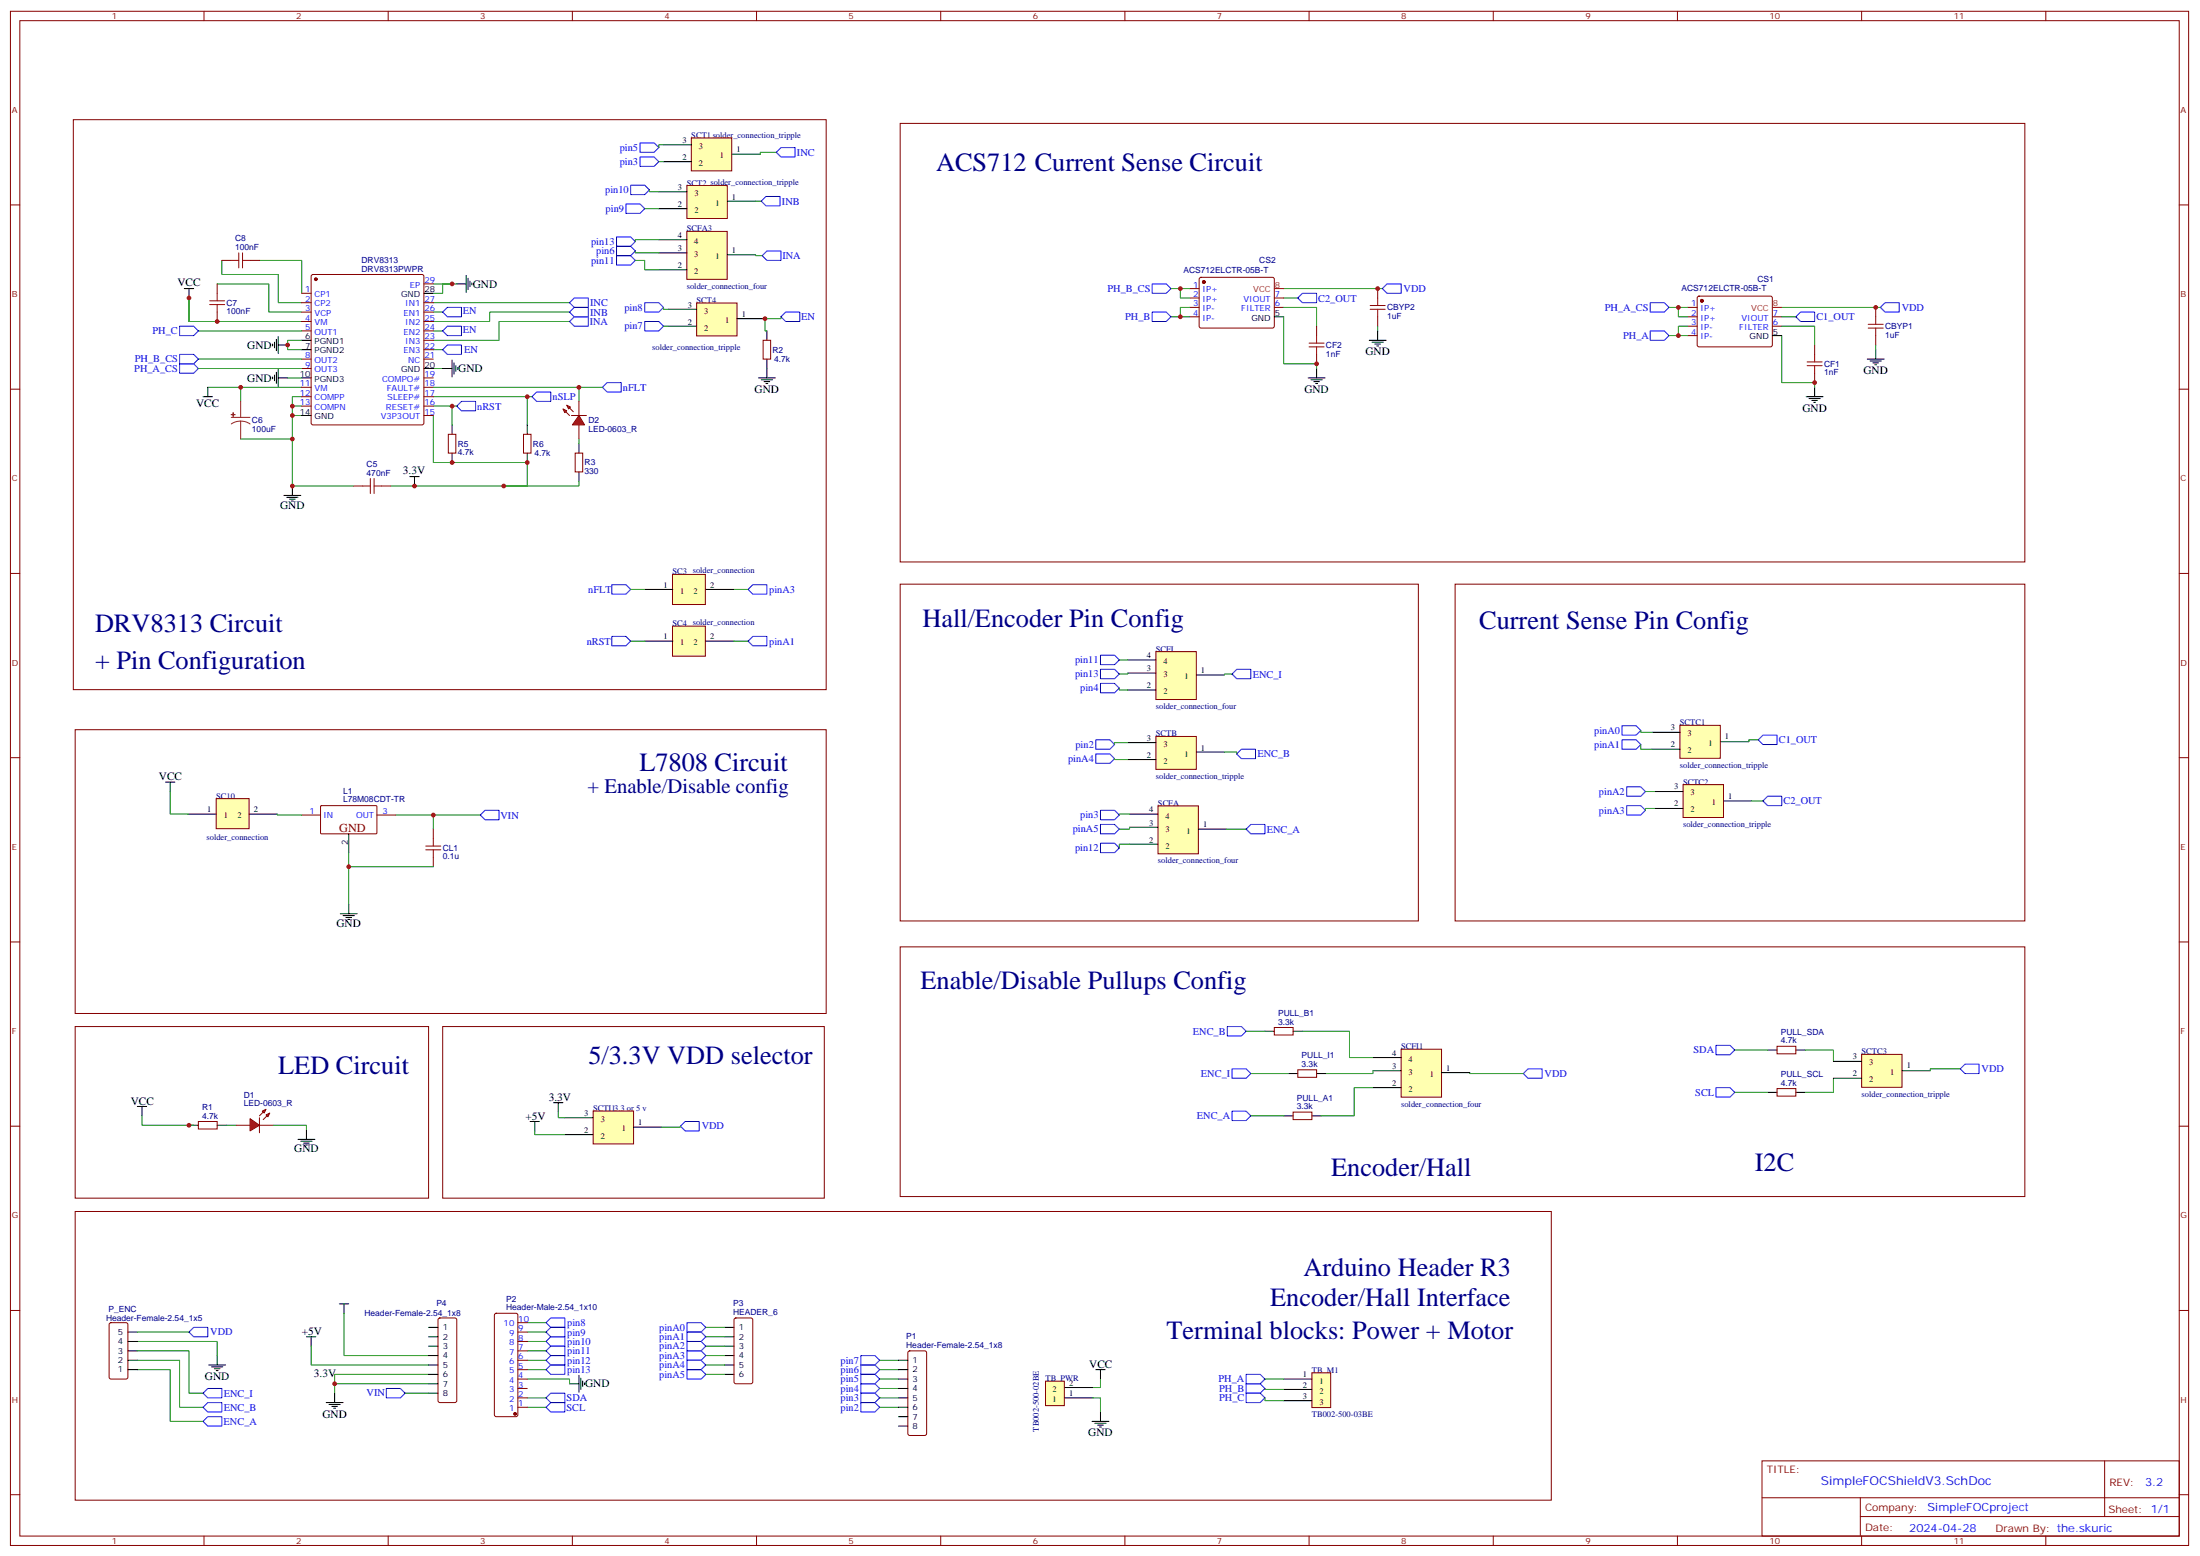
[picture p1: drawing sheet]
<svg xmlns="http://www.w3.org/2000/svg" width="826mm" height="584mm" viewBox="0 0 826 584" stroke-linecap="round" stroke-linejoin="round" font-family="sans-serif">
<path d="M27.5 44.9h282.7v213.9h-282.7zM337.9 46.3h422.3v164.6h-422.3zM337.9 219.2h194.6v126.4h-194.6zM546.3 219.2h213.9v126.4h-213.9zM28.2 273.8h282v106.5h-282zM337.9 355.3h422.3v93.7h-422.3zM28.2 385.2h132.7v64.4h-132.7zM28.2 454.6h554.2v108.4h-554.2z" fill="none" stroke="#800000" stroke-width=".38"/>
<path d="M392.5 518.3h7.1v9.2h-7.1z" fill="#ffffb0" stroke="#800000" stroke-width=".38"/>
<path d="M399.7 524.6h10.6M399.7 520.7h10.6" fill="none" stroke="#000" stroke-width=".38"/>
<path d="M259.5 51.8h15.2v12.3h-15.2z" fill="#ffffb0" stroke="#800000" stroke-width=".38"/>
<path d="M249.1 54.3h10.6M274.8 57.9h10.6M249.1 60.7h10.6" fill="none" stroke="#000" stroke-width=".38"/>
<path d="M257.9 69.6h15.1v12.4h-15.1z" fill="#ffffb0" stroke="#800000" stroke-width=".38"/>
<path d="M247.3 78.3h10.6M247.3 72h10.6M273.1 75.5h10.6" fill="none" stroke="#000" stroke-width=".38"/>
<path d="M261.5 113.7h15.2v12.4h-15.2z" fill="#ffffb0" stroke="#800000" stroke-width=".38"/>
<path d="M250.9 116.1h10.5M276.6 119.6h10.6M250.9 122.4h10.5" fill="none" stroke="#000" stroke-width=".38"/>
<path d="M433.9 276.4h15.2v12.3h-15.2z" fill="#ffffb0" stroke="#800000" stroke-width=".38"/>
<path d="M423.4 278.7h10.6M423.4 285h10.6M449.1 282.2h10.6" fill="none" stroke="#000" stroke-width=".38"/>
<path d="M434.7 302.4h15.2v18h-15.2z" fill="#ffffb0" stroke="#800000" stroke-width=".38"/>
<path d="M424.1 316.8h10.6M424.1 310.4h10.6M424.1 305.5h10.6M449.8 311.1h10.6" fill="none" stroke="#000" stroke-width=".38"/>
<path d="M257.8 86.8h15.2v18h-15.2z" fill="#ffffb0" stroke="#800000" stroke-width=".38"/>
<path d="M247.3 94.9h10.6M247.3 90h10.6M273.1 95.6h10.6M247.3 101.2h10.6" fill="none" stroke="#000" stroke-width=".38"/>
<path d="M492.5 515.2h7.1v13h-7.1z" fill="#ffffb0" stroke="#800000" stroke-width=".38"/>
<path d="M481.9 517.5h10.6M481.9 521.4h10.6M481.9 525.6h10.6" fill="none" stroke="#000" stroke-width=".38"/>
<path d="M630.7 272.2h15.1v12.4h-15.1z" fill="#ffffb0" stroke="#800000" stroke-width=".38"/>
<path d="M620.2 274.8h10.6M646 278.3h10.6M620.2 281.2h10.6" fill="none" stroke="#000" stroke-width=".38"/>
<path d="M631.9 294.4h15.1v12.4h-15.1z" fill="#ffffb0" stroke="#800000" stroke-width=".38"/>
<path d="M621.3 297h10.6M621.3 303.4h10.6M647 300.6h10.6" fill="none" stroke="#000" stroke-width=".38"/>
<path d="M433.9 244.5h15.2v18h-15.2z" fill="#ffffb0" stroke="#800000" stroke-width=".38"/>
<path d="M423.4 258.9h10.6M423.4 252.6h10.6M423.4 247.6h10.6M449.1 253.3h10.6" fill="none" stroke="#000" stroke-width=".38"/>
<path d="M81.2 299.7h12.3v11.3h-12.3z" fill="#ffffb0" stroke="#800000" stroke-width=".38"/>
<g fill="none" stroke="#000" stroke-width=".38">
<path d="M69.2 108.3h3.5M70.9 108.3v3.5M159.1 110.1h3.6M171.5 106.5h3.5M175 103.4v6.3M175.7 104.4v4.3M176.4 105.5v2.1M177.1 106.2v.7M102.3 129.1v.7M103 128.4v2.1M103.8 127.4v4.2M103.8 139.7v4.2"/>
<path d="M104.5 126.3v6.3M104.5 138.6v6.4M104.5 129.5h3.5M113.3 127.7h3.5M113.3 131.2h3.5M159.1 138.3h3.6M166.2 138.3h3.5M169.7 135.1v6.4M170.4 136.2v4.2M171.1 137.2v2.1M171.8 137.9v.7M76.2 148.9h3.6"/>
<path d="M78 145.3v3.6M102.3 141.5v.7M103 140.8v2.1M104.5 141.8h3.5M113.3 141.8h3.5M113.3 155.9h3.5M169.7 159.5v3.5M197.9 159.5v3.5M153.8 178.9h3.6M155.6 178.9v3.5M169.7 170v3.6M197.9 170v3.6"/>
<path d="M217.3 166.5v3.5M217.3 177.1v3.5M106.6 185.9h6.3M107.6 186.6h4.3M108.7 187.3h2.1M109.4 188h.7M109.7 182.4v3.5M62.1 293.5h3.6M63.9 293.5v3.5M70.6 305.5h10.6M93.5 305.5h10.6M130.9 312.9v7.1"/>
<path d="M130.9 339.4v3.5M127.7 342.9h6.4M128.8 343.6h4.2M129.9 344.3h2.1M130.6 345h.7M51.5 415.2h3.6M53.3 415.2v3.5M70.9 422.3h3.6M81.5 422.3h3.6M111.9 427.6h6.3M112.9 428.3h4.3M114 429h2.1"/>
<path d="M114.7 429.7h.7M115 424v3.6M127.4 489.3h3.5M129.2 489.3v3.5M78.4 512.2h6.3M79.4 512.9h4.2M80.5 513.6h2.1M81.2 514.3h.7M81.5 508.7v3.5M115 501.6h3.6M116.8 501.6v3.6M213.8 519.3h3.5"/>
<path d="M217.3 516.1v6.4M218.1 517.2v4.2M218.8 518.2v2.1M219.5 518.9v.7M411.4 514h3.5M413.1 514v3.5M122.4 526.3h6.4M123.5 527h4.2M124.6 527.8h2.1M125.3 528.5h.7M125.6 522.8v3.5M410 533.4h6.3"/>
<path d="M411 534.1h4.3M412.1 534.8h2.1M412.8 535.5h.7M413.1 529.9v3.5"/>
</g>
<g fill="none" stroke="#008700" stroke-width=".38">
<path d="M291.4 57.1h-6v.8M283.7 75.5h2.1M83.3 97.7v5.3h21.2v10.6h8.8M97.4 97.7h15.9v12.4M283.7 95.6v.4h2.4M81.5 106.5h19.4v10.6h12.4M162.7 117.1h3.5M162.7 113.6h51.1M162.7 106.5h7M171.5 106.5h-5.3v3.6h-3.5M213.8 117.1h-30v3.5h-21.1M74.5 124.2h38.8"/>
<path d="M81.5 120.6h-10.6v-8.8v8.8h42.4M113.3 127.7h-5.3v3.5h5.3M162.7 131.2h3.5M162.7 124.2h3.5M162.7 138.3h3.5M213.8 120.6h-26.4v7.1h-24.7M78 145.3h35.3M90.3 145.3v5.3M108 141.8h5.3M109.7 152.4h3.6M109.7 155.9h3.6M113.3 148.9h-3.6v33.5h23"/>
<path d="M162.7 148.9h35.2v10.6M162.7 152.4h7v7.1M162.7 155.9v17.7h35.2v8.8h-51.1M90.3 164.7h19.4M63.9 297v8.5h6.7M104.1 305.5v.4h9.2M130.9 320v5.3h31.8M148.6 305.9h31.7M162.7 305.9v5.2M130.9 325.3v14.1M53.3 418.7v3.6h19.4M129.2 492.8v15.9h31.7"/>
<path d="M51.5 506.9h19.4v15.9h5.3M51.5 510.5h15.9v17.6h8.8M51.5 514h12.4v19.4h12.3M51.5 503.4h30v5.3M116.8 505.2v7h44.1M125.6 519.3h35.3M160.9 515.8h-35.3v7M197.9 517.5h15.9v1.8M413.1 517.5v3.2h-2.8M152.1 522.8h8.8M410.3 524.6h2.8v5.3"/>
</g>
<g fill="none" stroke="#870000" stroke-width=".38">
<path d="M83.3 97.7h3.5M93.9 97.7h3.5M81.5 106.5v3.6M81.5 117.1v3.5M113.3 110.1h3.5M113.3 113.6h3.5M113.3 117.1h3.5M117 103.2l.5-.2h40.9l.5 .2 .2 .5v55l-.2 .5-.5 .3h-40.9l-.5-.3-.2-.5v-55zM159.1 113.6h3.6M159.1 117.1h3.6M159.1 106.5h3.6M113.3 120.6h3.5"/>
<path d="M113.3 124.2h3.5M113.3 134.8h3.5M113.3 138.3h3.5M159.1 120.6h3.6M159.1 124.2h3.6M159.1 134.8h3.6M159.1 131.2h3.6M159.1 127.7h3.6M113.3 145.3h3.5M113.3 148.9h3.5M113.3 152.4h3.5M159.1 145.3h3.6"/>
<path d="M159.1 148.9h3.6M159.1 152.4h3.6M159.1 155.9h3.6M159.1 141.8h3.6M168.3 163h2.8v7h-2.8zM196.5 163h2.9v7h-2.9zM215.9 170h2.9v7.1h-2.9zM132.7 182.4h3.5M143.3 182.4h3.5M113.3 305.9h7M120.4 302.5l20.9-.1 .1 10.3-20.9 .2zM141.5 305.9h7.1"/>
<path d="M162.7 311.1v3.6M162.7 321.7v3.6M74.5 420.9h7v2.8h-7z"/>
</g>
<g fill="none" stroke="#00f" stroke-width=".38">
<path d="M293.2 55.4h5.3v3.5h-5.3l-1.8-1.8zM287.5 73.7h5.3v3.6h-5.3l-1.7-1.8zM286.1 96l1.8-1.8h5.3v3.5h-5.3zM166.2 117.1l1.8-1.7h5.2v3.5h-5.2zM213.8 113.6l1.8-1.8h5.3v3.6h-5.3zM213.8 117.1l1.8-1.7h5.3v3.5h-5.3zM293.2 118.9l1.8-1.8h5.2v3.5h-5.2zM67.4 136.5h5.3l1.8 1.8-1.8 1.8h-5.3zM168 129.5h5.2v3.5h-5.2l-1.8-1.8zM168 122.4h5.2v3.5h-5.2l-1.8-1.7zM213.8 120.6l1.8-1.7h5.3v3.5h-5.3zM182.1 304.1h5.3v3.5h-5.3l-1.8-1.7z"/>
<path d="M76.2 522.8l1.8-1.7h5.3v3.5h-5.3zM76.2 528.1l1.8-1.8h5.3v3.6h-5.3zM76.2 533.4l1.8-1.8h5.3v3.6h-5.3zM145 521.1h5.3l1.8 1.7-1.8 1.8h-5.3z"/>
</g>
<g fill="none" stroke="#a10000" stroke-width=".38">
<path d="M86.8 97.7h2.8M89.6 94.9v5.6M91.1 97.7h2.8M91.1 94.9v5.6M78.7 114.3h5.6M78.7 112.9h5.6M81.5 110.1v2.8M81.5 114.3v2.8M139 179.6v5.6M140.4 179.6v5.6M136.2 182.4h2.8M140.4 182.4h2.9"/>
<path d="M159.8 317.5h5.7M159.8 318.9h5.7M162.7 314.7v2.8M162.7 318.9v2.8"/>
</g>
<path d="M86.8 156.6h7.1M90.3 158l1.9 .3 1.7 .8M90.3 158l-1.8 .3-1.7 .8M90.3 150.6v6M90.3 158v6.7" fill="none" stroke="#8c2424" stroke-width=".38"/>
<g fill="#8c2424" stroke="#8c2424" stroke-width=".38">
<path d="M86.8 155.6h1.4z"/>
<path d="M87.5 154.9l.1 1.4z"/>
</g>
<circle cx="118.6" cy="104.8" r=".53" fill="#870000" stroke="#870000" stroke-width=".38"/>
<g fill="#f00" stroke="#870000" stroke-width=".38">
<path d="M93.9 419.8l3.5 2.5-3.5 2.1z"/>
<path d="M97.4 419.5v5.6z"/>
</g>
<g fill="#870000" stroke="#870000" stroke-width=".38">
<path d="M98.8 417.3l-1.4 1.4z"/>
<path d="M98.8 420.2l1.4-1.5z"/>
</g>
<g fill="#f00" stroke="#870000" stroke-width=".38">
<path d="M98.5 417l1.4-.7-.7 1.4z"/>
<path d="M99.9 418.4l1.4-.7-.7 1.4z"/>
</g>
<g fill="none" stroke="#870000" stroke-width=".38">
<path d="M446.7 115.4h3.5M446.7 118.9h3.5M446.7 108.3h3.5M446.7 111.8h3.5M450.4 104.3l.5-.2h27.1l.4 .7-.1 17.9-.6 .4h-27.1l-.4-.7v-17.6zM478.4 115.4h3.5M478.4 111.8h3.5M517.2 108.3v3.5M517.2 118.9v3.5M633.6 115.4h3.6M633.6 118.9h3.6M637.4 111.3l.5-.2 27 .1 .5 .6-.1 17.9-.6 .5-27.1-.1-.4-.6v-17.7z"/>
<path d="M665.4 118.9h3.5M704.2 115.4v3.5M286.5 127.7h2.8v7.1h-2.8zM494.3 122.4v3.5M494.3 133v3.5M633.6 122.4h3.6M633.6 125.9h3.6M665.4 122.4h3.5M681.2 129.5v3.5M704.2 125.9v3.6M681.2 140.1v3.5M667.1 392.6h7.1v2.9h-7.1z"/>
<path d="M667.1 408.5h7.1v2.8h-7.1zM88.6 422.3h5.3M97.4 422.3h5.3M41.2 496.6l.5-.2h5.6l.7 .4v20l-.4 .7h-5.9l-.7-.4v-20zM164.7 494.8l.4-.2h5.7l.5 .2 .2 .5v30.3l-.7 .7h-5.7l-.7-.7v-30.3zM185.8 493l.5-.2h7.4l.7 .5v37.6l-.7 .7h-7.4l-.7-.7v-37.4zM194.4 499.9h3.5M194.4 496.4h3.5M275.8 494.8l.5-.2h5.6l.7 .4v23.6l-.5 .6-5.8 .1-.7-.5v-23.5zM194.4 517.5h3.5M194.4 514h3.5M194.4 510.5h3.5"/>
<path d="M194.4 506.9h3.5M194.4 503.4h3.5M341.1 507.1l.4-.2h5.7l.5 .2 .2 .5v30.4l-.7 .7h-5.7l-.7-.7v-30.4zM194.4 528.1h3.5M194.4 524.6h3.5M194.4 521.1h3.5"/>
</g>
<g fill="none" stroke="#008700" stroke-width=".38">
<path d="M249.1 54.3h-1.8v1.1M242 78.3h5.3M243.8 71.3v.7h3.5M247.3 60.7h1.8M238.5 97.7h3.5v3.5h5.3M238.5 94.2v.7h8.8M247.3 90h-8.8v.7M249.1 115.4v.7h1.8M293.2 118.9v.7h-6v4.6h.7M439.6 118.9h7.1M439.6 108.3h7.1M443.1 108.3v3.5h3.6"/>
<path d="M446.7 115.4h-3.6v3.5M481.9 115.4h12.4v7M481.9 118.9v17.6h12.4v1.8M481.9 108.3h37.1M481.9 111.8h5.3M626.6 115.4h7M630.1 115.4v3.5h3.5M668.9 118.9h5.3M668.9 115.4h37M74.5 134.8h38.8M74.5 138.3h38.8M249.1 122.4h1.8"/>
<path d="M517.2 122.4v1.8M626.6 125.9h7M633.6 122.4h-3.5v3.5M668.9 122.4h12.3v7.1M668.9 125.9v17.7h12.3v1.7M704.2 129.5v1.7M162.7 145.3h54.6M169.7 152.4h1.8M197.9 148.9h1.8M226.2 145.3h-8.9v5.3M217.3 164.7v1.8M217.3 180.6v1.8h-28.2"/>
<path d="M420.2 258.2v.7h3.2M420.2 247.6h3.2M423.4 252.6v.3h-3.2M462.5 252.9h-2.8v.4M423.4 278.7h-5v.7M616 274.1v.7h4.2M616 279.4v1.8h4.2M660.1 277.6h-3.5v.7M418.4 284.7v.3h5M459.7 282.2h4.6v.7M617.7 297h3.6M424.1 305.5h-3.9v.4"/>
<path d="M424.1 310.4v.7h-3.9M424.1 316.8h-3.9v1.4M460.4 311.1h7.4M621.3 303.4h-3.6v.7M657.6 300.6h4.2M651.3 394.1h12.3M677.7 394.1h10.6v4.2M651.3 409.9h12.3M85.1 422.3h3.5M102.7 422.3h12.3v1.7M197.9 499.9h7.1M197.9 496.4h7.1"/>
<path d="M265 498.1h7M197.9 514h7.1M197.9 510.5h7.1M197.9 506.9h7.1M197.9 503.4h7.1M265 512.2h7M265 515.8h7M265 505.2h7M265 508.7h7M265 501.6h7M330.2 514h7.1M330.2 510.5h7.1"/>
<path d="M330.2 517.5h7.1M474.9 517.5h7M197.9 528.1h7.1M197.9 524.6h7.1M330.2 528.1h7.1M330.2 524.6h7.1M330.2 521.1h7.1M474.9 521.1v.3h7M474.9 524.6v1h7"/>
</g>
<g fill="none" stroke="#000" stroke-width=".38">
<path d="M478.4 118.9h3.5M287.9 124.2v3.5M287.9 134.8v7M494.3 138.3v3.5M514 127.7h6.4M515.1 128.4h4.2M516.1 129.1h2.2M516.9 129.8h.7M517.2 124.2v3.5M665.4 125.9h3.5M701 134.8h6.4M702.1 135.5h4.2"/>
<path d="M703.1 136.2h2.1M703.8 136.9h.7M704.2 131.2v3.6M284.7 141.8h6.4M285.8 142.5h4.2M286.8 143.2h2.2M287.5 143.9h.8M491.1 141.8h6.4M492.2 142.5h4.2M493.2 143.2h2.1M493.9 143.9h.7M678.1 148.9h6.3"/>
<path d="M679.1 149.6h4.3M680.2 150.3h2.1M680.9 151h.7M681.2 145.3v3.6M663.6 394.1h3.5M674.2 394.1h3.5M663.6 409.9h3.5M674.2 409.9h3.5M48 499.9h3.5M160.9 498.1h3.5M272 498.1h3.6M48 510.5h3.5"/>
<path d="M48 514h3.5M48 506.9h3.5M48 503.4h3.5M160.9 515.8h3.5M160.9 512.2h3.5M160.9 508.7h3.5M160.9 505.2h3.5M160.9 501.6h3.5M160.9 519.3h3.5M272 515.8h3.6M272 512.2h3.6M272 508.7h3.6"/>
<path d="M272 505.2h3.6M272 501.6h3.6M337.3 510.5h3.5M337.3 514h3.5M337.3 517.5h3.5M160.9 522.8h3.5M337.3 521.1h3.5M337.3 524.6h3.5M337.3 528.1h3.5M337.3 531.6h3.5M337.3 535.2h3.5"/>
</g>
<g fill="none" stroke="#00f" stroke-width=".38">
<path d="M240.3 53.6h5.3l1.7 1.8-1.7 1.7h-5.3zM240.3 58.9h5.3l1.7 1.8-1.7 1.7h-5.3zM235 76.6h5.3l1.7 1.7-1.7 1.8h-5.3zM236.7 69.5h5.3l1.8 1.8-1.8 1.7h-5.3zM231.5 88.9h5.2l1.8 1.8-1.8 1.7h-5.2zM231.5 92.4h5.2l1.8 1.8-1.8 1.8h-5.2zM231.5 96h5.2l1.8 1.7-1.8 1.8h-5.2zM242 113.6h5.3l1.8 1.8-1.8 1.7h-5.3zM432.5 106.5h5.3l1.8 1.8-1.8 1.8h-5.3zM432.5 117.1h5.3l1.8 1.8-1.8 1.7h-5.3zM487.2 111.8l1.8-1.7h5.3v3.5h-5.3zM520.7 106.5h5.3v3.6h-5.3l-1.7-1.8z"/>
<path d="M619.5 113.6h5.3l1.8 1.8-1.8 1.7h-5.3zM674.2 118.9l1.8-1.8h5.2v3.5h-5.2zM705.9 115.4l1.8-1.8h5.3v3.5h-5.3zM67.4 122.4h5.3l1.8 1.8-1.8 1.7h-5.3zM67.4 133h5.3l1.8 1.8-1.8 1.7h-5.3zM242 120.6h5.3l1.8 1.8-1.8 1.8h-5.3zM619.5 124.2h5.3l1.8 1.7-1.8 1.8h-5.3zM171.5 152.4l1.7-1.8h5.3v3.6h-5.3zM199.7 148.9l1.8-1.8h5.3v3.5h-5.3zM226.2 145.3l1.7-1.7h5.3v3.5h-5.3zM413.1 245.9h5.3l1.8 1.7-1.8 1.8h-5.3zM413.1 251.2h5.3l1.8 1.7-1.8 1.8h-5.3z"/>
<path d="M413.1 256.5h5.3l1.8 1.7-1.8 1.8h-5.3zM462.5 252.9l1.8-1.7h5.3v3.5h-5.3zM411.4 277.6h5.3l1.7 1.8-1.7 1.8h-5.3zM608.9 272.3h5.3l1.8 1.8-1.8 1.8h-5.3zM608.9 277.6h5.3l1.8 1.8-1.8 1.8h-5.3zM660.1 277.6l1.7-1.7h5.3v3.5h-5.3zM411.4 282.9h5.3l1.7 1.8-1.7 1.8h-5.3zM464.3 282.9l1.8-1.7h5.2v3.5h-5.2zM610.7 295.3h5.3l1.7 1.7-1.7 1.8h-5.3zM413.1 304.1h5.3l1.8 1.8-1.8 1.7h-5.3zM413.1 309.4h5.3l1.8 1.7-1.8 1.8h-5.3zM413.1 316.4h5.3l1.8 1.8-1.8 1.8h-5.3z"/>
<path d="M467.8 311.1l1.8-1.7h5.3v3.5h-5.3zM610.7 302.3h5.3l1.7 1.8-1.7 1.8h-5.3zM661.8 300.6l1.8-1.8h5.3v3.5h-5.3zM644.2 392.3h5.3l1.8 1.8-1.8 1.7h-5.3zM644.2 408.2h5.3l1.8 1.7-1.8 1.8h-5.3zM205 496.4l1.8-1.8h5.3v3.5h-5.3zM205 499.9l1.8-1.8h5.3v3.5h-5.3zM257.9 496.4h5.3l1.8 1.7-1.8 1.8h-5.3zM257.9 499.9h5.3l1.8 1.7-1.8 1.8h-5.3zM205 506.9l1.8-1.7h5.3v3.5h-5.3zM205 510.5l1.8-1.8h5.3v3.5h-5.3zM205 514l1.8-1.8h5.3v3.6h-5.3z"/>
<path d="M206.8 501.6h5.3v3.6h-5.3l-1.8-1.8zM257.9 506.9h5.3l1.8 1.8-1.8 1.8h-5.3zM257.9 503.4h5.3l1.8 1.8-1.8 1.7h-5.3zM257.9 514h5.3l1.8 1.8-1.8 1.7h-5.3zM257.9 510.5h5.3l1.8 1.7-1.8 1.8h-5.3zM323.2 508.7h5.3l1.7 1.8-1.7 1.7h-5.3zM323.2 512.2h5.3l1.7 1.8-1.7 1.8h-5.3zM323.2 515.8h5.3l1.7 1.7-1.7 1.8h-5.3zM323.2 519.3h5.3l1.7 1.8-1.7 1.7h-5.3zM467.8 515.8h5.3l1.8 1.7-1.8 1.8h-5.3zM467.8 519.3h5.3l1.8 1.8-1.8 1.7h-5.3zM205 524.6l1.8-1.8h5.3v3.5h-5.3z"/>
<path d="M205 528.1l1.8-1.8h5.3v3.6h-5.3zM323.2 522.8h5.3l1.7 1.8-1.7 1.7h-5.3zM323.2 526.3h5.3l1.7 1.8-1.7 1.8h-5.3zM467.8 522.8h5.3l1.8 1.8-1.8 1.7h-5.3z"/>
</g>
<g fill="#870000" stroke="#870000" stroke-width=".38">
<circle cx="193.4" cy="530.6" r=".53"/>
<circle cx="638.9" cy="112.9" r=".53"/>
<circle cx="451.9" cy="105.8" r=".53"/>
</g>
<path d="M478.4 108.3h3.5M665.4 115.4h3.5" fill="none" stroke="#f00" stroke-width=".38"/>
<g fill="none" stroke="#a10000" stroke-width=".38">
<path d="M514.4 116.1h5.6M514.4 114.7h5.6M517.2 111.8v2.9M517.2 116.1v2.8M704.2 118.9v2.8M491.5 130.2h5.6M491.5 128.8h5.6M494.3 125.9v2.9M494.3 130.2v2.8M678.4 137.2h5.7M678.4 135.8h5.7M681.2 133v2.8"/>
<path d="M681.2 137.2v2.9M701.4 123.1h5.6M701.4 121.7h5.6M704.2 123.1v2.8"/>
</g>
<g fill="#f00" stroke="#870000" stroke-width=".38">
<path d="M217.3 155.9l2.2 3.6h-4.6z"/>
<path d="M214.5 155.9h5.7z"/>
</g>
<g fill="#870000" stroke="#870000" stroke-width=".38">
<path d="M212.4 154.5l1.4 1.4z"/>
<path d="M213.8 153.1l1.4 1.4z"/>
</g>
<g fill="#f00" stroke="#870000" stroke-width=".38">
<path d="M211.3 153.5l1.5 .7-.7 .7z"/>
<path d="M212.8 152l1.4 .8-.7 .7z"/>
</g>
<g fill="none" stroke="#870000" stroke-width=".38">
<path d="M3.9 4.2h817.8v575.8h-817.8zM7.4 7.8h810.7v568.6h-810.7zM76.6 4.2v3.6M145.7 4.2v3.6M214.9 4.2v3.6M284 4.2v3.6M353.2 4.2v3.6M422.3 4.2v3.6M491.5 4.2v3.6M560.6 4.2v3.6M629.7 4.2v3.6M698.9 4.2v3.6"/>
<path d="M768 4.2v3.6M3.9 76.9h3.5M818.1 76.9h3.6M3.9 146h3.5M217.3 150.6v5.3M217.3 159.5v5.2M818.1 146h3.6M3.9 215.2h3.5M818.1 215.2h3.6M3.9 284.3h3.5M818.1 284.3h3.6M3.9 353.5h3.5"/>
<path d="M818.1 353.5h3.6M3.9 422.6h3.5M818.1 422.6h3.6M3.9 491.8h3.5M818.1 491.8h3.6M661.5 548.2h156.6v28.2h-156.6zM790.1 548.2v20.9M3.9 560.9h3.5M76.6 576.4v3.6M145.7 576.4v3.6M214.9 576.4v3.6M284 576.4v3.6"/>
<path d="M353.2 576.4v3.6M422.3 576.4v3.6M491.5 576.4v3.6M560.6 576.4v3.6M629.7 576.4v3.6M661.5 562.1h156.5M698.4 569.1h119.6M698.4 562.1v14.1M698.9 576.4v3.6M768 576.4v3.6M818.1 560.9h3.6"/>
</g>
<path d="M252.5 215.6h12.3v11.3h-12.3z" fill="#ffffb0" stroke="#800000" stroke-width=".38"/>
<path d="M242 221.2h10.6M265 221.2h10.6" fill="none" stroke="#000" stroke-width=".38"/>
<path d="M252.5 235h12.3v11.3h-12.3z" fill="#ffffb0" stroke="#800000" stroke-width=".38"/>
<path d="M242 240.6h10.6M265 240.6h10.6" fill="none" stroke="#000" stroke-width=".38"/>
<path d="M229.7 219.4h5.3l1.7 1.8-1.7 1.8h-5.3zM282.6 219.4h5.3v3.6h-5.3l-1.8-1.8zM229.7 238.8h5.3l1.7 1.8-1.7 1.8h-5.3zM280.8 240.6l1.8-1.8h5.3v3.6h-5.3z" fill="none" stroke="#00f" stroke-width=".38"/>
<path d="M236.7 221.2h5.3M275.6 221.2h5.2M236.7 240.6h5.3M275.6 240.6h5.2M688.3 404.6v5.3h-10.6" fill="none" stroke="#008700" stroke-width=".38"/>
<path d="M698.9 395.7h15.2v12.3h-15.2z" fill="#ffffb0" stroke="#800000" stroke-width=".38"/>
<path d="M688.3 398.3h10.6M688.3 404.6h10.6M714.1 401.8h10.5" fill="none" stroke="#000" stroke-width=".38"/>
<path d="M526 393.7h15.2v18h-15.2z" fill="#ffffb0" stroke="#800000" stroke-width=".38"/>
<path d="M474.9 387h3.5M485.5 387h3.5M515.4 396.9h10.6M481.9 418.7h3.6M483.7 402.9h3.5M492.5 418.7h3.5M494.3 402.9h3.5M515.4 408.2h10.6M515.4 401.8h10.6M541.2 402.5h10.6" fill="none" stroke="#000" stroke-width=".38"/>
<path d="M460.8 385.2h5.3l1.7 1.8-1.7 1.8h-5.3zM462.5 417h5.3l1.8 1.7-1.8 1.8h-5.3zM462.5 401.1h5.3l1.8 1.8-1.8 1.7h-5.3z" fill="none" stroke="#00f" stroke-width=".38"/>
<path d="M478.4 385.6h7.1v2.8h-7.1zM485.5 417.3h7v2.9h-7zM487.2 401.5h7.1v2.8h-7.1z" fill="none" stroke="#870000" stroke-width=".38"/>
<path d="M467.8 387h7.1M489 387h17.6v9.9h8.8M469.6 418.7h12.3M469.6 402.9h14.1M515.4 408.2h-7v10.5h-12.4M515.4 401.8v1.1h-17.6" fill="none" stroke="#008700" stroke-width=".38"/>
<path d="M222.7 416.9h15.1v12.4h-15.1z" fill="#ffffb0" stroke="#800000" stroke-width=".38"/>
<path d="M207.8 413.8h3.5M209.6 413.8v3.5M212.1 419.5h10.5M199 420.9h3.5M200.8 420.9v3.5M212.1 425.8h10.5M237.8 423h10.6" fill="none" stroke="#000" stroke-width=".38"/>
<path d="M737.7 399.3h5.3v3.6h-5.3l-1.8-1.8zM571.9 402.9l1.8-1.8h5.2v3.5h-5.2zM255.4 422.6l1.8-1.7h5.3v3.5h-5.3zM70.9 499.9l1.8-1.8h5.3v3.5h-5.3z" fill="none" stroke="#00f" stroke-width=".38"/>
<path d="M209.6 417.3v2.2h2.5M551.8 402.5v.4h20.1M735.9 401.1h-11.3v.7M200.8 424.4v1.4h11.3M255.4 422.6v.4h-7M51.5 499.9h19.4" fill="none" stroke="#008700" stroke-width=".38"/>
<path d="M166.2 385.2h143.3v64.4h-143.3z" fill="none" stroke="#800000" stroke-width=".38"/>
<g fill="#c00">
<circle cx="169.7" cy="173.6" r=".88"/>
<circle cx="155.6" cy="182.4" r=".88"/>
<circle cx="109.7" cy="182.4" r=".88"/>
<circle cx="169.7" cy="106.5" r=".88"/>
<circle cx="109.7" cy="164.7" r=".88"/>
<circle cx="90.3" cy="145.3" r=".88"/>
<circle cx="81.5" cy="120.6" r=".88"/>
<circle cx="109.7" cy="152.4" r=".88"/>
<circle cx="109.7" cy="155.9" r=".88"/>
<circle cx="108" cy="129.5" r=".88"/>
<circle cx="70.9" cy="111.8" r=".88"/>
<circle cx="162.7" cy="305.9" r=".88"/>
<circle cx="130.9" cy="325.3" r=".88"/>
<circle cx="70.9" cy="422.3" r=".88"/>
<circle cx="287.2" cy="119.6" r=".88"/>
<circle cx="630.1" cy="115.4" r=".88"/>
<circle cx="630.1" cy="125.9" r=".88"/>
<circle cx="704.2" cy="115.4" r=".88"/>
<circle cx="517.2" cy="108.3" r=".88"/>
<circle cx="443.1" cy="108.3" r=".88"/>
<circle cx="443.1" cy="118.9" r=".88"/>
<circle cx="494.3" cy="136.5" r=".88"/>
<circle cx="681.2" cy="143.6" r=".88"/>
<circle cx="189.1" cy="182.4" r=".88"/>
<circle cx="169.7" cy="152.4" r=".88"/>
<circle cx="217.3" cy="145.3" r=".88"/>
<circle cx="197.9" cy="173.6" r=".88"/>
<circle cx="197.9" cy="148.9" r=".88"/>
<circle cx="125.6" cy="519.3" r=".88"/>
</g>
<g font-size="9.9" fill="#000080">
<text x="351.4" y="64.2">ACS712 Current Sense Circuit</text>
<text x="35.7" y="237.1">DRV8313 Circuit</text>
<text x="346.3" y="235.2">Hall/Encoder Pin Config</text>
<text x="555.3" y="235.9">Current Sense Pin Config</text>
<text x="35.7" y="251.2">+ Pin Configuration</text>
<text x="240" y="289.4">L7808 Circuit</text>
<text x="345.6" y="371.3">Enable/Disable Pullups Config</text>
<text x="220.9" y="399.3">5/3.3V VDD selector</text>
<text x="104.5" y="402.9">LED Circuit</text>
<text x="499.7" y="441.4">Encoder/Hall</text>
<text x="658.8" y="439.4">I2C</text>
<text x="489.3" y="478.9">Arduino Header R3</text>
<text x="476.8" y="490.1">Encoder/Hall Interface</text>
<text x="437.9" y="502.6">Terminal blocks: Power + Motor</text>
</g>
<text font-size="7.8" fill="#000080" x="220.6" y="297.7">+ Enable/Disable config</text>
<text font-size="4.6" fill="#800" x="127.4" y="312.2">GND</text>
<text font-size="4.6" fill="#00f" x="683.6" y="557.2">SimpleFOCShieldV3.SchDoc</text>
<g font-size="4.2">
<text x="66.6" y="107.1">VCC</text>
<text x="177.5" y="107.9">GND</text>
<text x="92.8" y="130.8">GND</text>
<text x="512.6" y="133.3">GND</text>
<text x="92.8" y="143.2">GND</text>
<text x="172" y="139.7">GND</text>
<text x="699.6" y="140.4">GND</text>
<text x="283.3" y="147.5">GND</text>
<text x="489.7" y="147.5">GND</text>
<text x="73.6" y="152.8">VCC</text>
<text x="676.7" y="154.5">GND</text>
<text x="151.3" y="177.7">3.3V</text>
<text x="105.2" y="190.8">GND</text>
<text x="59.7" y="292.8">VCC</text>
<text x="126.3" y="347.8">GND</text>
<text x="206.1" y="413.1">3.3V</text>
<text x="49.1" y="414.5">VCC</text>
<text x="197.2" y="420.2">+5V</text>
<text x="110.5" y="432.5">GND</text>
<text x="113.3" y="500.9">+5V</text>
<text x="408.9" y="513.3">VCC</text>
<text x="76.9" y="517.9">GND</text>
<text x="117.9" y="516.8">3.3V</text>
<text x="219.6" y="520.7">GND</text>
<text x="121" y="532">GND</text>
<text x="408.6" y="539">GND</text>
</g>
<g font-size="4.2" fill="#00f">
<text x="805.3" y="557.5">3.2</text>
<text x="723.7" y="567">SimpleFOCproject</text>
<text x="716.7" y="574.8">2024-04-28</text>
</g>
<g font-size="3.9" fill="#00f">
<text x="232.7" y="56.6">pin5</text>
<text x="299.2" y="58.5">INC</text>
<text x="232.7" y="61.9">pin3</text>
<text x="227.2" y="72.5">pin10</text>
<text x="293.5" y="76.9">INB</text>
<text x="227.4" y="79.6">pin9</text>
<text x="221.9" y="91.9">pin13</text>
<text x="223.8" y="95.4">pin6</text>
<text x="221.9" y="99">pin11</text>
<text x="293.7" y="97.3">INA</text>
<text x="415.8" y="109.6">PH_B_CS</text>
<text x="494.9" y="113.2">C2_OUT</text>
<text x="527" y="109.5">VDD</text>
<text x="173.8" y="117.9">EN</text>
<text x="221.6" y="115">INC</text>
<text x="221.6" y="118.5">INB</text>
<text x="234.4" y="116.6">pin8</text>
<text x="602.5" y="116.6">PH_A_CS</text>
<text x="713.9" y="116.5">VDD</text>
<text x="57.3" y="125.4">PH_C</text>
<text x="173.8" y="124.9">EN</text>
<text x="221.4" y="122">INA</text>
<text x="234.4" y="123.6">pin7</text>
<text x="300.8" y="120.3">EN</text>
<text x="422.4" y="120.2">PH_B</text>
<text x="681.9" y="120.2">C1_OUT</text>
<text x="609.4" y="127.2">PH_A</text>
<text x="50.6" y="136">PH_B_CS</text>
<text x="174.3" y="132.5">EN</text>
<text x="50.4" y="139.6">PH_A_CS</text>
<text x="233.8" y="146.7">nFLT</text>
<text x="179.2" y="153.8">nRST</text>
<text x="207.5" y="150.2">nSLP</text>
<text x="220.9" y="222.5">nFLT</text>
<text x="288.8" y="222.5">pinA3</text>
<text x="220.3" y="241.9">nRST</text>
<text x="288.8" y="241.9">pinA1</text>
<text x="403.6" y="248.9">pin11</text>
<text x="403.6" y="254.2">pin13</text>
<text x="470.3" y="254.3">ENC_I</text>
<text x="405.5" y="259.5">pin4</text>
<text x="598.5" y="275.3">pinA0</text>
<text x="403.8" y="280.6">pin2</text>
<text x="598.5" y="280.6">pinA1</text>
<text x="667.8" y="278.9">C1_OUT</text>
<text x="401" y="285.9">pinA4</text>
<text x="472.1" y="284.2">ENC_B</text>
<text x="600.3" y="298.3">pinA2</text>
<text x="600.3" y="305.3">pinA3</text>
<text x="669.6" y="301.9">C2_OUT</text>
<text x="187.9" y="307.2">VIN</text>
<text x="405.5" y="307.1">pin3</text>
<text x="402.7" y="312.4">pinA5</text>
<text x="475.6" y="312.5">ENC_A</text>
<text x="403.6" y="319.4">pin12</text>
<text x="447.8" y="388.2">ENC_B</text>
<text x="635.8" y="395.3">SDA</text>
<text x="450.9" y="404.1">ENC_I</text>
<text x="579.9" y="404">VDD</text>
<text x="743.9" y="402.3">VDD</text>
<text x="636.4" y="411.2">SCL</text>
<text x="449.4" y="420">ENC_A</text>
<text x="263.4" y="423.8">VDD</text>
<text x="213" y="497.7">pin8</text>
<text x="78.9" y="501.1">VDD</text>
<text x="213" y="501.2">pin9</text>
<text x="247.5" y="499.4">pinA0</text>
<text x="247.5" y="502.9">pinA1</text>
<text x="213" y="504.7">pin10</text>
<text x="213" y="508.3">pin11</text>
<text x="247.5" y="509.9">pinA3</text>
<text x="247.5" y="506.4">pinA2</text>
<text x="213" y="511.8">pin12</text>
<text x="213" y="515.3">pin13</text>
<text x="247.5" y="513.5">pinA4</text>
<text x="315.6" y="511.7">pin7</text>
<text x="315.6" y="515.2">pin6</text>
<text x="247.5" y="517">pinA5</text>
<text x="315.6" y="518.8">pin5</text>
<text x="457.5" y="518.8">PH_A</text>
<text x="84" y="524.1">ENC_I</text>
<text x="137.6" y="523.9">VIN</text>
<text x="212.7" y="525.9">SDA</text>
<text x="315.6" y="522.3">pin4</text>
<text x="315.6" y="525.8">pin3</text>
<text x="457.7" y="522.3">PH_B</text>
<text x="457.7" y="525.8">PH_C</text>
<text x="84" y="529.4">ENC_B</text>
<text x="212.7" y="529.4">SCL</text>
<text x="315.6" y="529.3">pin2</text>
<text x="84" y="534.7">ENC_A</text>
</g>
<g font-size="3.9" fill="#800">
<text x="663.3" y="552.8">TITLE:</text>
<text x="791.9" y="557.5">REV:</text>
<text x="700.2" y="567">Company:</text>
<text x="791.5" y="567.6">Sheet: 1/1</text>
<text x="700.2" y="574.7">Date:</text>
<text x="749.2" y="574.8">Drawn By: the.skuric</text>
</g>
<g font-size="3.2" fill="#800">
<text x="42" y="7.2">1</text>
<text x="111.2" y="7.2">2</text>
<text x="180.3" y="7.2">3</text>
<text x="249.4" y="7.2">4</text>
<text x="318.6" y="7.2">5</text>
<text x="387.7" y="7.2">6</text>
<text x="456.9" y="7.2">7</text>
<text x="526" y="7.2">8</text>
<text x="595.2" y="7.2">9</text>
<text x="664.3" y="7.2">10</text>
<text x="733.5" y="7.2">11</text>
<text x="4.4" y="42.3">A</text>
<text x="818.7" y="42.3">A</text>
<text x="4.4" y="111.5">B</text>
<text x="818.7" y="111.5">B</text>
<text x="4.4" y="180.6">C</text>
<text x="818.7" y="180.6">C</text>
<text x="4.4" y="249.8">D</text>
<text x="818.7" y="249.8">D</text>
<text x="4.4" y="318.9">E</text>
<text x="818.7" y="318.9">E</text>
<text x="4.4" y="388.1">F</text>
<text x="818.7" y="388.1">F</text>
<text x="4.4" y="457.2">G</text>
<text x="818.7" y="457.2">G</text>
<text x="4.4" y="526.3">H</text>
<text x="818.7" y="526.3">H</text>
<text x="42" y="579.4">1</text>
<text x="111.2" y="579.4">2</text>
<text x="180.3" y="579.4">3</text>
<text x="249.4" y="579.4">4</text>
<text x="318.6" y="579.4">5</text>
<text x="387.7" y="579.4">6</text>
<text x="456.9" y="579.4">7</text>
<text x="526" y="579.4">8</text>
<text x="595.2" y="579.4">9</text>
<text x="664.3" y="579.4">10</text>
<text x="733.5" y="579.4">11</text>
</g>
<g font-size="3.2">
<text x="256.2" y="53.5">3</text>
<text x="256.2" y="59.9">2</text>
<text x="262.4" y="55.8">3</text>
<text x="270.3" y="59.4">1</text>
<text x="276.5" y="57.1">1</text>
<text x="262.4" y="62.2">2</text>
<text x="254.5" y="71.4">3</text>
<text x="254.5" y="77.7">2</text>
<text x="260.7" y="73.7">3</text>
<text x="268.6" y="77.2">1</text>
<text x="274.8" y="74.9">1</text>
<text x="260.7" y="80">2</text>
<text x="254.5" y="89.3">4</text>
<text x="254.5" y="94.2">3</text>
<text x="260.7" y="91.6">4</text>
<text x="274.8" y="95">1</text>
<text x="254.5" y="100.6">2</text>
<text x="260.7" y="96.5">3</text>
<text x="268.6" y="97.2">1</text>
<text x="260.7" y="102.9">2</text>
<text x="150.6" y="111.5">GND</text>
<text x="159.3" y="109.7">28</text>
<text x="258.2" y="115.5">3</text>
<text x="264.3" y="117.8">3</text>
<text x="278.5" y="119">1</text>
<text x="478.6" y="118.5">5</text>
<text x="258.2" y="121.8">2</text>
<text x="264.3" y="124.1">2</text>
<text x="272.3" y="121.3">1</text>
<text x="469.8" y="120.3">GND</text>
<text x="665.6" y="125.6">5</text>
<text x="114.6" y="127.4">6</text>
<text x="114.6" y="130.9">7</text>
<text x="118.1" y="129.1">PGND1</text>
<text x="656.8" y="127.4">GND</text>
<text x="118.1" y="132.6">PGND2</text>
<text x="159.3" y="137.9">20</text>
<text x="112.6" y="141.5">10</text>
<text x="118.1" y="143.2">PGND3</text>
<text x="150.6" y="139.7">GND</text>
<text x="112.6" y="155.6">14</text>
<text x="118.1" y="157.3">GND</text>
<text x="249.1" y="220.5">1</text>
<text x="266.6" y="220.5">2</text>
<text x="255.3" y="222.8">1</text>
<text x="260.4" y="222.8">2</text>
<text x="249.1" y="239.9">1</text>
<text x="266.6" y="239.9">2</text>
<text x="255.3" y="242.2">1</text>
<text x="260.4" y="242.2">2</text>
<text x="430.6" y="251.9">3</text>
<text x="430.6" y="247">4</text>
<text x="436.8" y="249.3">4</text>
<text x="436.8" y="254.2">3</text>
<text x="444.7" y="254.9">1</text>
<text x="450.9" y="252.6">1</text>
<text x="430.6" y="258.3">2</text>
<text x="436.8" y="260.6">2</text>
<text x="627.3" y="274">3</text>
<text x="430.6" y="278.1">3</text>
<text x="436.8" y="280.4">3</text>
<text x="450.9" y="281.7">1</text>
<text x="627.3" y="280.3">2</text>
<text x="633.5" y="276.3">3</text>
<text x="641.4" y="279.8">1</text>
<text x="647.6" y="277.5">1</text>
<text x="430.6" y="284.5">2</text>
<text x="436.8" y="286.8">2</text>
<text x="444.7" y="284">1</text>
<text x="633.5" y="282.6">2</text>
<text x="628.5" y="296.2">3</text>
<text x="634.7" y="298.5">3</text>
<text x="648.8" y="299.7">1</text>
<text x="77.8" y="304.6">1</text>
<text x="95.3" y="304.6">2</text>
<text x="431.4" y="304.9">4</text>
<text x="628.5" y="302.5">2</text>
<text x="634.7" y="304.8">2</text>
<text x="642.6" y="302">1</text>
<text x="84" y="306.9">1</text>
<text x="89.1" y="306.9">2</text>
<text x="431.4" y="309.8">3</text>
<text x="437.6" y="307.2">4</text>
<text x="451.7" y="310.5">1</text>
<text x="130.6" y="317" transform="rotate(-90 130.6 317)">2</text>
<text x="431.4" y="316.2">2</text>
<text x="437.6" y="312.1">3</text>
<text x="445.5" y="312.8">1</text>
<text x="437.6" y="318.5">2</text>
<text x="522.7" y="401.2">3</text>
<text x="522.7" y="396.2">4</text>
<text x="528.8" y="398.5">4</text>
<text x="542.9" y="401.9">1</text>
<text x="695.5" y="397.4">3</text>
<text x="701.7" y="399.7">3</text>
<text x="715.8" y="401">1</text>
<text x="522.7" y="407.5">2</text>
<text x="528.8" y="403.4">3</text>
<text x="536.8" y="404.1">1</text>
<text x="695.5" y="403.8">2</text>
<text x="701.7" y="406.1">2</text>
<text x="709.6" y="403.3">1</text>
<text x="528.8" y="409.8">2</text>
<text x="219.3" y="418.7">3</text>
<text x="219.3" y="425.1">2</text>
<text x="225.5" y="421">3</text>
<text x="233.4" y="424.5">1</text>
<text x="239.6" y="422.2">1</text>
<text x="225.5" y="427.3">2</text>
<text x="44.2" y="500.9">5</text>
<text x="166.2" y="499.2">1</text>
<text x="166.2" y="502.7">2</text>
<text x="277.3" y="502.7">2</text>
<text x="277.3" y="499.2">1</text>
<text x="44.2" y="508">3</text>
<text x="44.2" y="504.5">4</text>
<text x="166.2" y="506.2">3</text>
<text x="166.2" y="509.8">4</text>
<text x="277.3" y="509.8">4</text>
<text x="277.3" y="506.2">3</text>
<text x="44.2" y="515.1">1</text>
<text x="44.2" y="511.5">2</text>
<text x="166.2" y="513.3">5</text>
<text x="277.3" y="513.3">5</text>
<text x="342.6" y="511.5">1</text>
<text x="342.6" y="515.1">2</text>
<text x="166.2" y="516.8">6</text>
<text x="166.2" y="520.3">7</text>
<text x="277.3" y="516.8">6</text>
<text x="342.6" y="518.6">3</text>
<text x="401.3" y="520.1">2</text>
<text x="489.2" y="516.9">1</text>
<text x="489.2" y="520.8">2</text>
<text x="495.3" y="519.2">1</text>
<text x="166.2" y="523.9">8</text>
<text x="342.6" y="522.1">4</text>
<text x="342.6" y="525.6">5</text>
<text x="395.2" y="526.3">1</text>
<text x="395.2" y="522.4">2</text>
<text x="401.3" y="524">1</text>
<text x="489.2" y="525">3</text>
<text x="495.3" y="523.1">2</text>
<text x="495.3" y="527.3">3</text>
<text x="342.6" y="529.2">6</text>
<text x="342.6" y="532.7">7</text>
<text x="342.6" y="536.2">8</text>
</g>
<g font-size="3.2" fill="#000080">
<text x="259.5" y="51.8">SCT1 solder_connection_tripple</text>
<text x="257.9" y="69.6">SCT2 solder_connection_tripple</text>
<text x="257.8" y="86.8">SCFA3</text>
<text x="88.2" y="93.8">100nF</text>
<text x="88.2" y="90.6">C8</text>
<text x="135.7" y="102">DRV8313PWPR</text>
<text x="135.7" y="98.8">DRV8313</text>
<text x="472.8" y="98.8">CS2</text>
<text x="444.3" y="102.3">ACS712ELCTR-05B-T</text>
<text x="659.7" y="105.9">CS1</text>
<text x="257.8" y="108.4">solder_connection_four</text>
<text x="261.5" y="113.7">SCT4</text>
<text x="631.3" y="109.4">ACS712ELCTR-05B-T</text>
<text x="85.1" y="117.9">100nF</text>
<text x="85.1" y="114.7">C7</text>
<text x="520.7" y="119.7">1uF</text>
<text x="520.7" y="116.4">CBYP2</text>
<text x="707.7" y="123.5">CBYP1</text>
<text x="244.8" y="131.5">solder_connection_tripple</text>
<text x="497.8" y="130.5">CF2</text>
<text x="707.7" y="126.7">1uF</text>
<text x="290" y="132.3">R2</text>
<text x="290.6" y="135.9">4.7k</text>
<text x="497.8" y="133.8">1nF</text>
<text x="684.8" y="137.6">CF1</text>
<text x="684.8" y="140.9">1nF</text>
<text x="94.6" y="158.8">C6</text>
<text x="220.9" y="158.7">D2</text>
<text x="94.6" y="162">100uF</text>
<text x="171.8" y="167.6">R5</text>
<text x="200.1" y="167.6">R6</text>
<text x="220.9" y="162">LED-0603_R</text>
<text x="171.8" y="170.8">4.7k</text>
<text x="200.7" y="171.2">4.7k</text>
<text x="137.6" y="178.5">470nF</text>
<text x="137.6" y="175.3">C5</text>
<text x="219.5" y="177.8">330</text>
<text x="219.5" y="174.7">R3</text>
<text x="252.5" y="215.6">SC3 solder_connection</text>
<text x="252.5" y="235">SC4 solder_connection</text>
<text x="433.9" y="244.5">SCFI</text>
<text x="433.9" y="266">solder_connection_four</text>
<text x="630.7" y="272.2">SCTC1</text>
<text x="433.9" y="276.4">SCTB</text>
<text x="433.9" y="292.2">solder_connection_tripple</text>
<text x="630.7" y="288.1">solder_connection_tripple</text>
<text x="81.2" y="299.7">SC10</text>
<text x="128.8" y="297.9">L1</text>
<text x="631.9" y="294.4">SCTC2</text>
<text x="128.8" y="301.1">L78M08CDT-TR</text>
<text x="434.7" y="302.4">SCFA</text>
<text x="631.9" y="310.3">solder_connection_tripple</text>
<text x="77.5" y="315.1">solder_connection</text>
<text x="166.2" y="322.5">0.1u</text>
<text x="166.2" y="319.3">CL1</text>
<text x="434.7" y="323.9">solder_connection_four</text>
<text x="479.8" y="381.3">PULL_B1</text>
<text x="479.8" y="384.5">3.3k</text>
<text x="668.6" y="388.3">PULL_SDA</text>
<text x="526" y="393.7">SCFI1</text>
<text x="668.6" y="391.6">4.7k</text>
<text x="698.9" y="395.7">SCTC3</text>
<text x="488.6" y="400.4">3.3k</text>
<text x="488.6" y="397.1">PULL_I1</text>
<text x="668.6" y="407.5">4.7k</text>
<text x="668.6" y="404.2">PULL_SCL</text>
<text x="91.5" y="412">D1</text>
<text x="486.9" y="413">PULL_A1</text>
<text x="698.9" y="411.6">solder_connection_tripple</text>
<text x="75.9" y="419.8">4.7k</text>
<text x="75.9" y="416.5">R1</text>
<text x="91.5" y="415.2">LED-0603_R</text>
<text x="222.7" y="416.9">SCTI13.3 or 5 v</text>
<text x="486.9" y="416.3">3.3k</text>
<text x="526" y="415.3">solder_connection_four</text>
<text x="163.8" y="490.3">P4</text>
<text x="190" y="491.8">Header-Male-2.54_1x10</text>
<text x="190" y="488.5">P2</text>
<text x="275.2" y="490.3">P3</text>
<text x="39.8" y="495.7">Header-Female-2.54_1x5</text>
<text x="40.7" y="492.2">P_ENC</text>
<text x="136.8" y="493.9">Header-Female-2.54_1x8</text>
<text x="275.2" y="493.5">HEADER_6</text>
<text x="340.2" y="502.6">P1</text>
<text x="340.2" y="505.9">Header-Female-2.54_1x8</text>
<text x="492.5" y="515.2">TB_M1</text>
<text x="392.5" y="518.3">TB_PWR</text>
<text x="492.5" y="531.7">TB002-500-03BE</text>
<text x="390" y="537.2" transform="rotate(-90 390 537.2)">TB002-500-02BE</text>
</g>
<g font-size="3.2" fill="#00f">
<text x="153.9" y="107.9">EP</text>
<text x="159.3" y="106.2">29</text>
<text x="448" y="107.9">1</text>
<text x="114.6" y="109.7">1</text>
<text x="114.6" y="113.2">2</text>
<text x="118.1" y="111.5">CP1</text>
<text x="159.3" y="113.2">27</text>
<text x="448" y="111.5">2</text>
<text x="451.5" y="109.7">IP+</text>
<text x="451.5" y="113.2">IP+</text>
<text x="466.8" y="113.2">VIOUT</text>
<text x="478.6" y="111.5">7</text>
<text x="114.6" y="116.8">3</text>
<text x="118.1" y="115">CP2</text>
<text x="118.1" y="118.5">VCP</text>
<text x="151.4" y="118.5">EN1</text>
<text x="152.1" y="115">IN1</text>
<text x="159.3" y="116.8">26</text>
<text x="448" y="115">3</text>
<text x="448" y="118.5">4</text>
<text x="451.5" y="116.8">IP-</text>
<text x="466" y="116.8">FILTER</text>
<text x="478.6" y="115">6</text>
<text x="635" y="115">1</text>
<text x="635" y="118.5">2</text>
<text x="638.5" y="116.8">IP+</text>
<text x="665.6" y="118.5">7</text>
<text x="114.6" y="120.3">4</text>
<text x="114.6" y="123.8">5</text>
<text x="118.1" y="122.1">VM</text>
<text x="118.1" y="125.6">OUT1</text>
<text x="151.4" y="125.6">EN2</text>
<text x="152.1" y="122.1">IN2</text>
<text x="159.3" y="123.8">24</text>
<text x="159.3" y="120.3">25</text>
<text x="451.5" y="120.3">IP-</text>
<text x="635" y="122.1">3</text>
<text x="635" y="125.6">4</text>
<text x="638.5" y="120.3">IP+</text>
<text x="638.5" y="123.8">IP-</text>
<text x="653" y="123.8">FILTER</text>
<text x="653.8" y="120.3">VIOUT</text>
<text x="665.6" y="122.1">6</text>
<text x="152.1" y="129.1">IN3</text>
<text x="159.3" y="130.9">22</text>
<text x="159.3" y="127.4">23</text>
<text x="638.5" y="127.4">IP-</text>
<text x="114.6" y="134.4">8</text>
<text x="114.6" y="137.9">9</text>
<text x="118.1" y="136.2">OUT2</text>
<text x="151.4" y="132.6">EN3</text>
<text x="153.2" y="136.2">NC</text>
<text x="159.3" y="134.4">21</text>
<text x="118.1" y="139.7">OUT3</text>
<text x="143.4" y="143.2">COMPO#</text>
<text x="159.3" y="141.5">19</text>
<text x="112.6" y="145">11</text>
<text x="112.6" y="148.5">12</text>
<text x="118.1" y="146.8">VM</text>
<text x="145.2" y="146.8">FAULT#</text>
<text x="159.3" y="148.5">17</text>
<text x="159.3" y="145">18</text>
<text x="112.6" y="152">13</text>
<text x="118.1" y="150.3">COMPP</text>
<text x="118.1" y="153.8">COMPN</text>
<text x="144.9" y="153.8">RESET#</text>
<text x="145.4" y="150.3">SLEEP#</text>
<text x="159.3" y="155.6">15</text>
<text x="159.3" y="152">16</text>
<text x="142.9" y="157.3">V3P3OUT</text>
<text x="116.2" y="305.5">1</text>
<text x="143.6" y="305.5">3</text>
<text x="121.4" y="306.9">IN</text>
<text x="133.7" y="306.9">OUT</text>
<text x="189.1" y="497.8">10</text>
<text x="194.6" y="496">10</text>
<text x="191.1" y="501.3">9</text>
<text x="194.6" y="503.1">8</text>
<text x="194.6" y="499.5">9</text>
<text x="191.1" y="508.4">7</text>
<text x="191.1" y="504.8">8</text>
<text x="194.6" y="506.6">7</text>
<text x="191.1" y="515.4">5</text>
<text x="191.1" y="511.9">6</text>
<text x="194.6" y="513.6">5</text>
<text x="194.6" y="510.1">6</text>
<text x="191.1" y="518.9">4</text>
<text x="194.6" y="520.7">3</text>
<text x="194.6" y="517.2">4</text>
<text x="191.1" y="526">2</text>
<text x="191.1" y="522.5">3</text>
<text x="194.6" y="527.8">1</text>
<text x="194.6" y="524.2">2</text>
<text x="191.1" y="529.5">1</text>
</g>
<g font-size="3.2" fill="#f00">
<text x="478.6" y="107.9">8</text>
<text x="470.5" y="109.7">VCC</text>
<text x="657.5" y="116.8">VCC</text>
<text x="665.6" y="115">8</text>
</g>
</svg>
